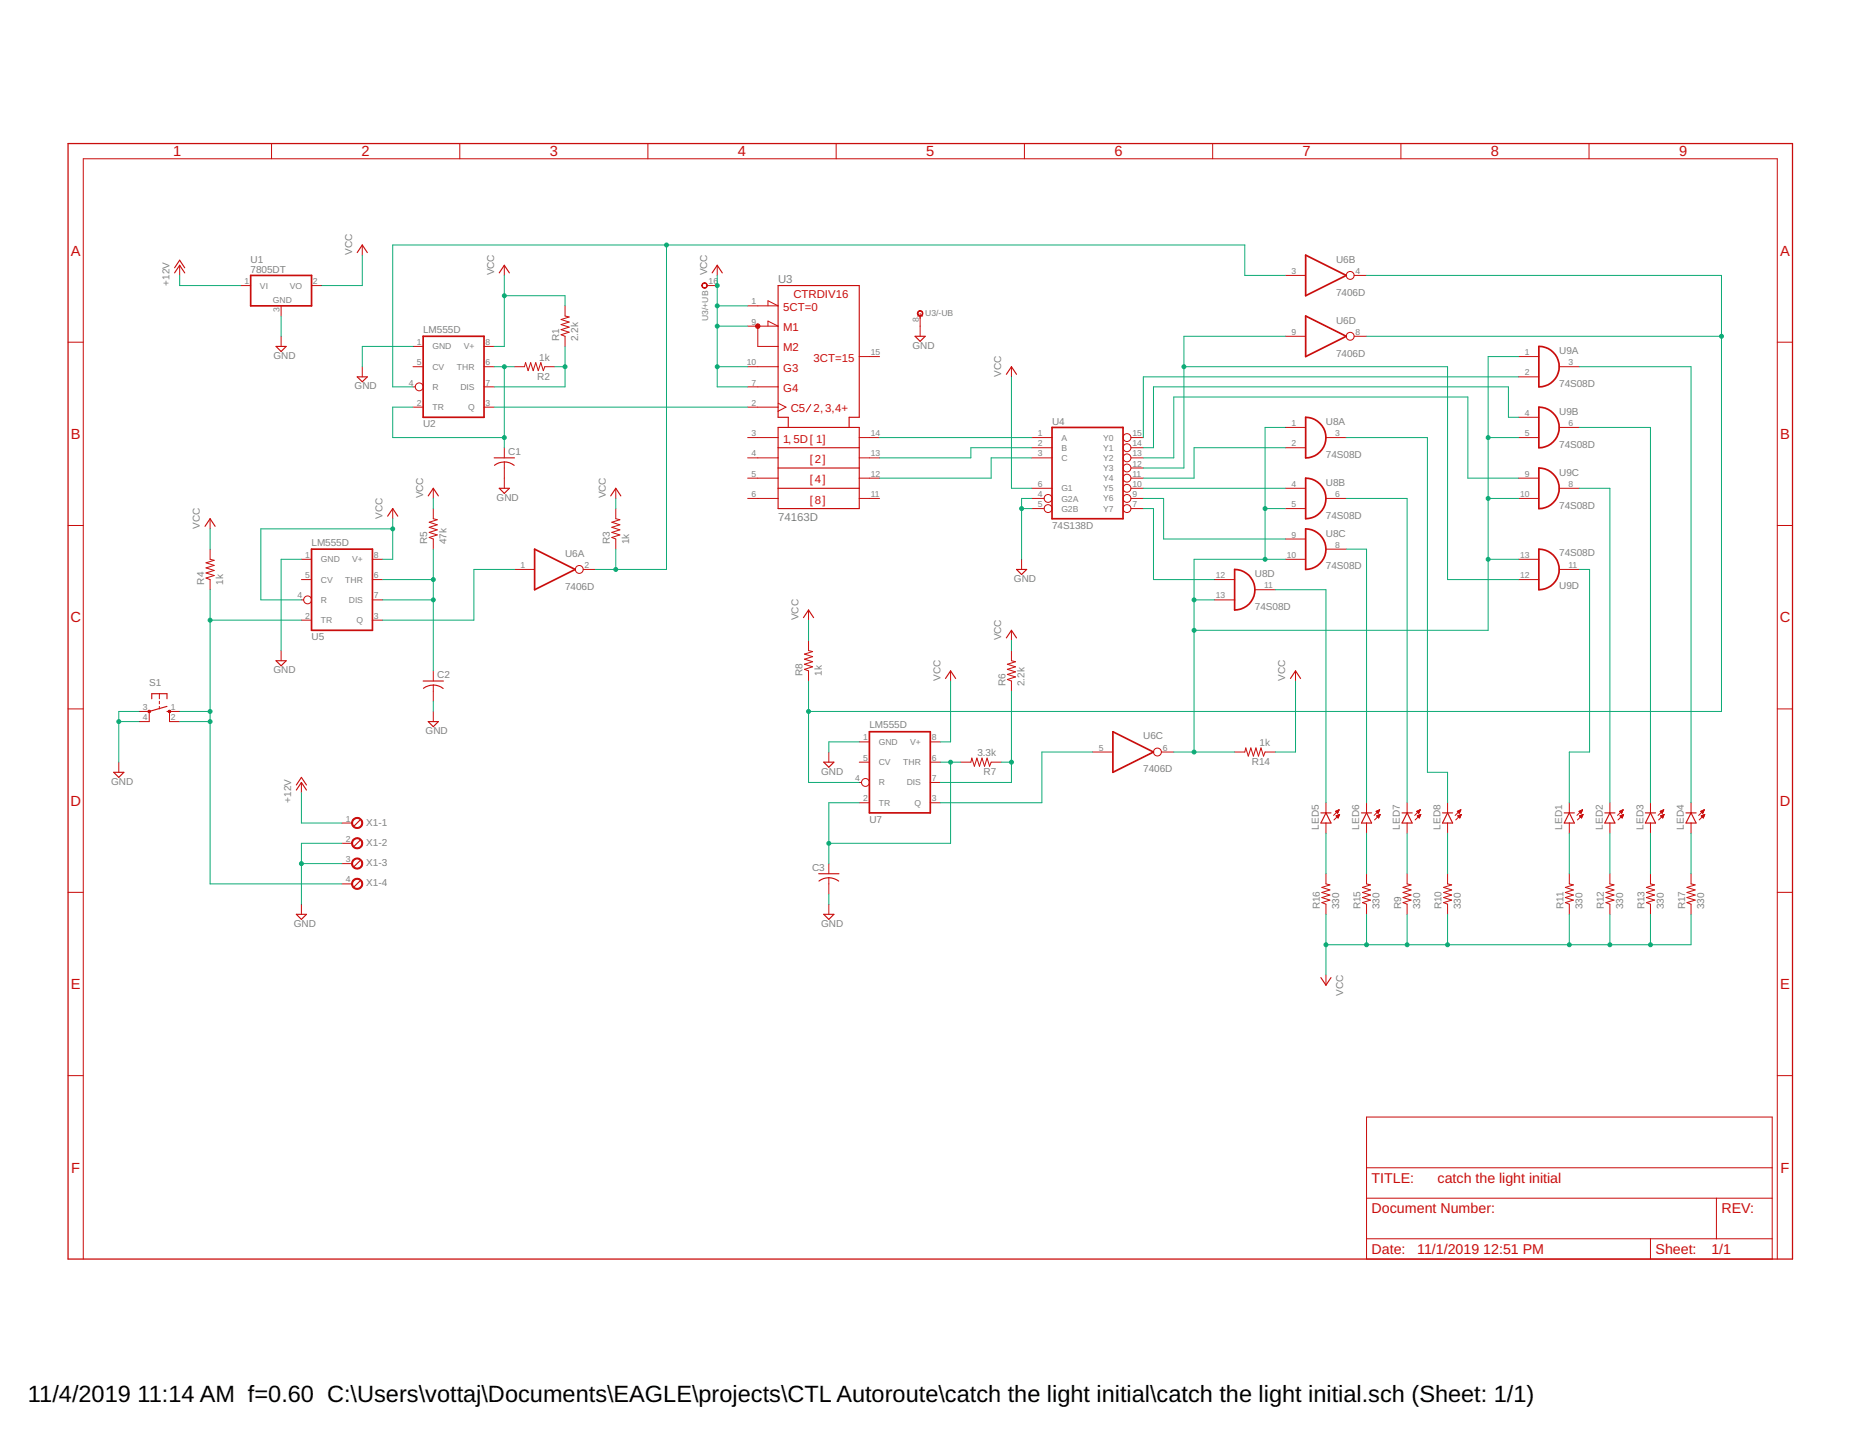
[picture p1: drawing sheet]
<svg xmlns="http://www.w3.org/2000/svg" width="279mm" height="216mm" viewBox="0 0 279 216" stroke-linecap="round" stroke-linejoin="round" font-family="sans-serif">
<path d="M10.2 21.6h259.1v167.6h-259.1z" fill="none" stroke="#c90d0c" stroke-width=".19"/>
<g fill="none" stroke="#c90d0c" stroke-width=".15">
<path d="M27 39.9v1.5M40.8 21.6v2.3M54.4 36.8v1.5M69.1 21.6v2.3M75.8 39.9v1.5M97.3 21.6v2.3M107.7 39.9v1.5M125.6 21.6v2.3M153.9 21.6v2.3M182.2 21.6v2.3M210.4 21.6v2.3M238.7 21.6v2.3"/>
<path d="M10.2 51.4h2.3M36.1 42.9h1.6M42.2 46v1.5M42.2 50.5v1.5M46.8 42.9h1.5M54.4 55.1v1.5M62 55.1h1.6M62 52h1.6M62 58.1h.4M72.7 55.1h1.5M72.7 52h1.5M72.7 58.1h1.5"/>
<path d="M77.3 55.1h1.5l.2-.6 .3 1.2 .4-1.2 .4 1.2 .4-1.2 .4 1.2 .3-1.2 .4 1.2 .2-.6h1.6M84.9 46v1.5l.6 .1-1.2 .4 1.2 .4-1.2 .4 1.2 .3-1.2 .4 1.2 .4-1.2 .4 .6 .2v1.5M106.2 42.9h1.5M112.3 55.1h4.6M112.3 46h4.6l-1.5-.8v.8M112.3 49h4.6l-1.5-.8v.8M112.3 58.1h4.6M113.8 49v3h3.1M129.1 53.6h3M137.8 47.5h.8M138.2 47.1v3.4M151.9 55.1v1.5"/>
<path d="M193.1 41.4h3M193.1 50.5h3M203.4 41.4h1.9M203.4 50.5h1.9M228.1 53.6h3.1M228.1 56.6h3.1M234.2 55.1h3.1M267 51.4h2.3M10.2 79h2.3M31.6 77.9v1.6M59 76.4v1.5M62 61.2h1.6"/>
<path d="M65.1 73.4v1.5M65.1 76.4v1.5l.6 .2-1.2 .4 1.2 .3-1.2 .4 1.2 .4-1.2 .4 1.2 .4-1.2 .4 .6 .2v1.5M72.7 61.2h1.5M75.8 67.3v1.5M75.8 69.4v4M92.5 76.4v1.5l.6 .2-1.2 .4 1.2 .3-1.2 .4 1.2 .4-1.2 .4 1.2 .4-1.2 .4 .6 .2v1.5M92.5 73.4v1.5M112.3 65.7h4.6M112.3 68.8h4.6M112.3 74.9h4.6M112.3 71.8h4.6M112.3 61.2h4.6"/>
<path d="M116.9 60.6l1.2 .6-1.2 .6M121.8 60.8l-.7 1.1M129.1 65.7h3M129.1 68.8h3M129.1 74.9h3M129.1 71.8h3M155 65.7h3M155 67.3h3M155 68.8h3M155 74.9h1.8M155 76.4h1.8M155 73.4h3"/>
<path d="M169.9 65.7h1.8M169.9 67.3h1.8M169.9 68.8h1.8M169.9 74.9h1.8M169.9 76.4h1.8M169.9 73.4h1.8M169.9 71.8h1.8M169.9 70.3h1.8M193.1 67.3h3M193.1 76.4h3M193.1 73.4h3M193.1 64.2h3"/>
<path d="M199.2 65.7h3M199.2 74.9h3M228.1 65.7h3.1M228.1 74.9h3.1M228.1 71.8h3.1M228.1 62.7h3.1M234.2 73.4h3.1M234.2 64.2h3.1M267 79h2.3M31.6 82.5v1.5l.6 .2-1.3 .4 1.3 .3-1.3 .4 1.3 .4-1.3 .4 1.3 .4-1.3 .3 .7 .3v1.5M42.2 97.7v1.6M45.3 84h1.5"/>
<path d="M45.3 87.1h1.5M45.3 90.1h.3M45.3 93.2h1.5M55.9 84h1.6M55.9 87.1h1.6M55.9 90.1h1.6M55.9 93.2h1.6M77.3 85.6h3M87.6 85.6h1.9M121.5 96.2v1.5l.6 .2-1.3 .4 1.3 .4-1.3 .3 1.3 .4-1.3 .4 1.3 .4-1.3 .4 .7 .2v1.5M121.5 91.7v1.5M151.9 97.7v1.6l.6 .1-1.2 .4 1.2 .4-1.2 .4 1.2 .3-1.2 .4 1.2 .4-1.2 .4 .6 .2v1.5"/>
<path d="M151.9 94.7v1.5M153.5 84v1.6M182.4 87.1h3.1M182.4 90.1h3.1M188.5 88.6h3.1M193.1 81h3M193.1 84h3M199.2 82.5h3M228.1 84h3.1M228.1 87.1h3.1M234.2 85.6h3.1M10.2 106.5h2.3"/>
<path d="M17.8 114.5v1.5M20.9 106.9h1.5v1.5h-1.5M23.9 104.2v.8M23.9 105.4v.3M23.9 106.1v.4M27 106.9h-1.5v1.5h1.5M45.3 117.6v1.5M65.1 100.8v1.5M65.1 102.9v2.5M65.1 106.9v1.5M124.5 113v1.5M129.1 114.5h1.5"/>
<path d="M129.1 117.6h.3M129.1 111.5h1.5M139.7 114.5h1.6M139.7 117.6h1.6M139.7 111.5h1.6M142.8 100.8v1.5M144.3 114.5h1.5l.2-.6 .4 1.2 .3-1.2 .4 1.2 .4-1.2 .4 1.2 .4-1.2 .4 1.2 .2-.6h1.5M164.1 113h3.1M174.5 113h1.8M185.5 113h1.5l.1-.6 .4 1.2 .4-1.2 .4 1.2 .4-1.2 .3 1.2 .4-1.2 .4 1.2 .2-.6h1.6M194.6 100.8v1.5M267 106.5h2.3"/>
<path d="M10.2 134.1h2.3M45.3 135.8v1.6M51.4 123.7h1.5M51.4 126.7h1.5M51.4 129.8h1.5M51.4 132.8h1.5M124.5 129.8v1.5M124.5 131.9v2.4M124.5 135.8v1.6M129.1 120.6h1.5M139.7 120.6h1.6M199.2 131.3v1.5l.6 .1-1.2 .4 1.2 .4-1.2 .4 1.2 .4-1.2 .4 1.2 .3-1.2 .4 .6 .2v1.6"/>
<path d="M199.2 120.6v1.5M199.2 123.7v1.5M200.6 121.9l.5-.2-.2 .5zM200.6 121.9h.4M200.7 122h.3M200.7 121.9h.4M200.7 122.6h.4M200.8 122h.2M200.8 122.7h.3M200.8 122.1h.2M200.9 122.5h.3M200.9 121.8h.2"/>
<path d="M200.9 122.7h.2M200.9 122.2h.1M200.9 122.8h.1M201 122.9h.1M201 122.4h.2M201 121.7h.1M201.1 122.4h.1M201.1 121.7h.1M201.1 121.7l-.8 .8M201.2 122.4l-.8 .8M201.2 122.4l-.2 .5M201.2 122.4l-.5 .2 .3 .3"/>
<path d="M205.3 120.6v1.5M205.3 123.7v1.5M205.3 131.3v1.5l.6 .1-1.2 .4 1.2 .4-1.2 .4 1.2 .4-1.2 .4 1.2 .3-1.2 .4 .6 .2v1.6M206.7 121.9l.5-.2-.2 .5zM206.7 121.9h.4M206.8 122h.3M206.8 121.9h.4M206.8 122.6l.3 .3M206.8 122.6h.4M206.9 122h.2M206.9 122.7h.3M206.9 122.1h.2"/>
<path d="M206.9 122.5h.4M206.9 121.8h.3M207 122.7h.2M207 122.2h.1M207 122.8h.1M207.1 122.9h.1M207.1 122.4h.2M207.1 121.7h.1M207.2 122.4h.1M207.2 121.7h.1M207.2 121.7l-.8 .8M207.3 122.4l-.8 .8"/>
<path d="M207.3 122.4l-.2 .5M207.3 122.4l-.5 .2M211.4 131.3v1.5l.6 .1-1.2 .4 1.2 .4-1.2 .4 1.2 .4-1.2 .4 1.2 .3-1.2 .4 .6 .2v1.6M211.4 120.6v1.5M211.4 123.7v1.5M212.8 121.9l.5-.2-.2 .5zM212.8 121.9h.4M212.9 122h.3M212.9 121.9h.4M212.9 122.6h.4M213 122.7h.3M213 122.1h.1"/>
<path d="M213 122.5h.3M213 121.8h.3M213.1 122.7h.2M213.1 122.2h.1M213.1 122.8h.1M213.2 122.9h.1M213.2 121.7h.1M213.2 122.4h.2M213.3 122.4h.1M213.3 121.7h.1M213.3 121.7l-.8 .8M213.4 122.4l-.8 .8"/>
<path d="M213.4 122.4l-.2 .5M213.4 122.4l-.5 .2 .3 .3M217.4 131.3v1.5l.7 .1-1.2 .4 1.2 .4-1.2 .4 1.2 .4-1.2 .4 1.2 .3-1.2 .4 .5 .2v1.6M217.4 120.6v1.5M217.4 123.7v1.5M218.9 121.9l.5-.2-.2 .5zM218.9 121.9h.4M219 122h.3M219 121.9h.4M219 122.6h.4M219.1 122.7h.3M219.1 122.1h.1"/>
<path d="M219.1 122.5h.3M219.1 121.8h.3M219.2 122.2h.1M219.2 122.8h.1M219.3 122.9h.1M219.3 121.7h.1M219.3 122.4h.2M219.4 122.4h.1M219.4 121.7h.1M219.4 121.7l-.8 .8M219.5 122.4l-.8 .8M219.5 122.4l-.2 .5"/>
<path d="M219.5 122.4l-.5 .2 .3 .3M235.7 131.3v1.5l.6 .1-1.2 .4 1.2 .4-1.2 .4 1.2 .4-1.2 .4 1.2 .3-1.2 .4 .6 .2v1.6M235.7 120.6v1.5M235.7 123.7v1.5M237.2 121.9l.5-.2-.2 .5zM237.2 121.9h.4M237.3 122.6l.3 .3M237.3 122h.3M237.3 122.6h.4M237.3 121.9h.3M237.4 122.7h.3M237.4 122.1h.1"/>
<path d="M237.4 122.7h.2M237.4 122.5h.3M237.4 121.8h.3M237.4 122.2h.1M237.5 122.8h.1M237.6 122.9h.1M237.6 121.7h.1M237.6 122.4h.2M237.7 122.4h.1M237.7 121.7h.1M237.7 121.7l-.8 .8M237.8 122.4l-.8 .8"/>
<path d="M237.8 122.4l-.2 .5M237.8 122.4l-.5 .2M241.8 131.3v1.5l.6 .1-1.2 .4 1.2 .4-1.2 .4 1.2 .4-1.2 .4 1.2 .3-1.2 .4 .6 .2v1.6M241.8 120.6v1.5M241.8 123.7v1.5M243.3 121.9l.5-.2-.2 .5zM243.3 121.9h.4M243.4 122h.3M243.4 122.6h.4M243.4 121.9h.3M243.4 122h.2M243.5 122.7h.3"/>
<path d="M243.5 122.1h.1M243.5 122.7h.2M243.5 122.5h.3M243.5 121.8h.3M243.5 122.2h.1M243.6 122.8h.1M243.6 122.9h.1M243.6 121.7h.2M243.7 122.4h.1M243.8 122.4h.1M243.8 121.7h.1M243.8 121.7l-.8 .8"/>
<path d="M243.9 122.4l-.8 .8M243.9 122.4l-.2 .5M243.9 122.4l-.5 .2 .3 .3M247.9 120.6v1.5M247.9 123.7v1.5M247.9 131.3v1.5l.6 .1-1.2 .4 1.2 .4-1.2 .4 1.2 .4-1.2 .4 1.2 .3-1.2 .4 .6 .2v1.6M249.4 121.9l.5-.2-.2 .5zM249.4 121.9h.4M249.4 122h.4M249.5 122.6h.4M249.5 121.9h.3M249.5 122h.2"/>
<path d="M249.6 122.7h.3M249.6 122.1h.1M249.6 122.7h.2M249.6 122.5h.3M249.6 121.8h.3M249.6 122.2h.1M249.7 122.8h.1M249.7 122.9h.1M249.7 122.4h.2M249.7 121.7h.2M249.9 122.4h.1M249.9 121.7h.1"/>
<path d="M249.9 121.7l-.8 .8M250 122.4l-.8 .8M250 122.4l-.2 .5M250 122.4l-.6 .2 .4 .3M254 131.3v1.5l.6 .1-1.2 .4 1.2 .4-1.2 .4 1.2 .4-1.2 .4 1.2 .3-1.2 .4 .6 .2v1.6M254 120.6v1.5M254 123.7v1.5M255.5 121.9l.5-.2-.2 .5zM255.5 121.9h.4M255.5 122h.4M255.5 122.6l.4 .3M255.6 122.6h.4"/>
<path d="M255.6 121.9h.3M255.6 122h.2M255.7 122.7h.2M255.7 122.1h.1M255.7 122.5h.3M255.7 121.8h.2M255.7 122.2h.1M255.8 122.8h.1M255.8 122.9h.1M255.8 122.4h.2M255.8 121.7h.2M256 122.4h.1"/>
<path d="M256 121.7h.1M256 121.7l-.8 .8M256.1 122.4l-.9 .8M256.1 122.4l-.2 .5M256.1 122.4l-.6 .2M267 134.1h2.3M199.2 146.5v1.5M10.2 161.6h2.3M205.3 167.8h60.9v21.4h-60.9zM205.3 175.5h60.9M267 161.6h2.3M12.5 189.2v-165.3h254.5v165.3"/>
<path d="M205.3 180h60.9M205.3 186.1h60.9M247.9 186.1v3.1M257.8 180v6.1"/>
<circle cx="63" cy="58.1" r=".59"/>
<circle cx="202.8" cy="41.4" r=".59"/>
<circle cx="202.8" cy="50.5" r=".59"/>
<circle cx="157.4" cy="76.4" r=".59"/>
<circle cx="157.4" cy="74.9" r=".59"/>
<circle cx="169.3" cy="76.4" r=".59"/>
<circle cx="169.3" cy="65.7" r=".59"/>
<circle cx="169.3" cy="73.4" r=".59"/>
<circle cx="169.3" cy="67.3" r=".59"/>
<circle cx="169.3" cy="68.8" r=".59"/>
<circle cx="169.3" cy="74.9" r=".59"/>
<circle cx="169.3" cy="71.8" r=".59"/>
<circle cx="169.3" cy="70.3" r=".59"/>
<circle cx="46.2" cy="90.1" r=".59"/>
<circle cx="87" cy="85.6" r=".59"/>
<circle cx="130" cy="117.6" r=".59"/>
<circle cx="173.9" cy="113" r=".59"/>
</g>
<g fill="none" stroke="#c90d0c" stroke-width=".25">
<path d="M196.1 38.3l6.1 3.1-6.1 3zM37.7 41.4h9.1v4.6h-9.1zM63.6 50.5h9.1v12.2h-9.1zM196.1 47.5l6.1 3-6.1 3.1zM231.2 52a3 3 0 0 1 3 3.1 3 3 0 0 1-3 3zM158 64.2h10.7v13.7h-10.7zM196.1 62.7a3 3 0 0 1 3.1 3 3 3 0 0 1-3.1 3.1zM196.1 71.8a3 3 0 0 1 3.1 3.1 3 3 0 0 1-3.1 3zM196.1 79.5a3 3 0 0 1 3.1 3 3 3 0 0 1-3.1 3.1zM231.2 61.2a3 3 0 0 1 3 3 3 3 0 0 1-3 3.1zM231.2 70.3a3 3 0 0 1 3 3.1 3 3 0 0 1-3 3zM46.8 82.5h9.1v12.2h-9.1z"/>
<path d="M80.3 82.5l6.1 3.1-6.1 3zM185.5 85.6a3 3 0 0 1 3 3 3 3 0 0 1-3 3.1zM231.2 82.5a3 3 0 0 1 3 3.1 3 3 0 0 1-3 3zM130.6 109.9h9.1v12.2h-9.1zM167.2 109.9l6.1 3.1-6.1 3z"/>
</g>
<g fill="none" stroke="#c90d0c" stroke-width=".17">
<path d="M53.7 38l.7-1.2 .8 1.2M26.2 41l.8-1.1 .7 1.1M26.2 40.2l.8-1.1 .7 1.1M41.5 52h1.5l-.8 .8zM53.7 56.6h1.5l-.8 .8zM75 41l.8-1.1 .7 1.1M107 41l.7-1.1 .8 1.1M137.5 50.5h1.5l-.8 .8zM151.2 56.2l.7-1.1 .8 1.1M30.8 79.1l.8-1.2 .7 1.2M58.2 77.6l.8-1.2 .8 1.2M64.3 74.5l.8-1.1 .7 1.1"/>
<path d="M74.2 68.8h3.1M74.3 69.9a2.41 2.41 0 0 1 2.9 0M75 73.4h1.5l-.7 .7zM91.7 74.5l.8-1.1 .8 1.1M116.9 73.4h12.2M116.9 64.2h12.2v12.2h-12.2zM116.9 70.3h12.2M116.9 67.3h12.2M118.4 64.2v-1.5h-1.5v-19.8h12.2v19.8h-1.5v1.5M41.5 99.3h1.5l-.8 .7zM120.7 92.8l.8-1.1 .7 1.1M151.2 95.8l.7-1.1 .8 1.1"/>
<path d="M152.7 85.6h1.5l-.7 .7zM17.1 116h1.5l-.8 .8zM22.8 105v-.8h2.3v.8M25.1 106.9h.4M25.1 106.1l-2.7 .8M44.5 118.7l.8-1.1 .7 1.1M44.5 117.9l.8-1.1 .7 1.1M63.6 102.3h3M64.3 108.4h1.5l-.7 .8zM65.1 102.9a2.56 2.56 0 0 1 1.5 .5M65.1 102.9a2.52 2.52 0 0 0-1.5 .5M123.7 114.5h1.6l-.8 .8z"/>
<path d="M142 101.9l.8-1.1 .8 1.1M193.8 101.9l.8-1.1 .8 1.1M44.5 137.4h1.5l-.7 .7zM54.1 123.2l-.9 .9M54.1 126.2l-.9 .9M54.1 129.3l-.9 .9M54.1 132.3l-.9 .9M123 131.3h3M123 132.4a2.41 2.41 0 0 1 3 0M123.7 137.4h1.6l-.8 .7zM198.4 122.1h1.5M199.2 122.1l.7 1.6h-1.5z"/>
<path d="M204.5 122.1h1.5M205.3 122.1l.7 1.6h-1.5zM210.6 122.1h1.5M211.4 122.1l.7 1.6h-1.5zM216.7 122.1h1.5M217.4 122.1l.8 1.6h-1.5zM235 122.1h1.5M235.7 122.1l.8 1.6h-1.5zM241.1 122.1h1.5M241.8 122.1l.8 1.6h-1.5zM247.2 122.1h1.5M247.9 122.1l.8 1.6h-1.5z"/>
<path d="M253.3 122.1h1.5M254 122.1l.8 1.6h-1.5zM198.4 146.9l.8 1.1 .7-1.1"/>
</g>
<g fill="#c90d0c" stroke="#c90d0c" stroke-width=".15">
<path d="M105.6 42.6a.42 .42 0 0 1 .6 .1 .42 .42 0 0 1-.3 .6 .42 .42 0 0 1-.5-.4h.1a.34 .34 0 0 1 .4-.3 .34 .34 0 0 1 .2 .5 .34 .34 0 0 1-.6 0l-.1-.2z" fill-rule="evenodd"/>
<path d="M137.9 46.8a.42 .42 0 0 1 .7 .1 .42 .42 0 0 1-.3 .6 .42 .42 0 0 1-.5-.4h.1a.33 .33 0 0 1 .4-.4 .33 .33 0 0 1 .2 .6 .33 .33 0 0 1-.6-.1l-.1-.1z" fill-rule="evenodd"/>
<path d="M53 123.1a.84 .84 0 0 1 1.3 0 .84 .84 0 0 1-.4 1.3 .84 .84 0 0 1-1.1-.7h.2a.69 .69 0 0 1 .9-.7 .69 .69 0 0 1 .2 1.1 .69 .69 0 0 1-1.1-.2v-.2h-.2z" fill-rule="evenodd"/>
<path d="M53 126.2a.84 .84 0 0 1 1.3 0 .84 .84 0 0 1-.4 1.3 .84 .84 0 0 1-1.1-.8h.2a.69 .69 0 0 1 .9-.7 .69 .69 0 0 1 .2 1.2 .69 .69 0 0 1-1.1-.3v-.2h-.2z" fill-rule="evenodd"/>
<path d="M53 129.2a.84 .84 0 0 1 1.3 0 .84 .84 0 0 1-.4 1.3 .84 .84 0 0 1-1.1-.7h.2a.69 .69 0 0 1 .9-.7 .69 .69 0 0 1 .2 1.1 .69 .69 0 0 1-1.1-.2v-.2h-.2z" fill-rule="evenodd"/>
<path d="M53 132.3a.84 .84 0 0 1 1.3 0 .84 .84 0 0 1-.4 1.3 .84 .84 0 0 1-1.1-.8h.2a.69 .69 0 0 1 .9-.7 .69 .69 0 0 1 .2 1.2 .69 .69 0 0 1-1.1-.3v-.2h-.2z" fill-rule="evenodd"/>
<circle cx="113.8" cy="49" r=".35"/>
<circle cx="22.4" cy="106.9" r=".2"/>
<circle cx="25.5" cy="106.9" r=".2"/>
</g>
<g fill="none" stroke="#0dab76" stroke-width=".15">
<path d="M54.4 38.3v4.6h-6.1M100.1 36.8v48.8h-10.6M27 41.4v1.5h9.1M42.2 47.5v3M62 52h-7.6v3.1M74.2 55.1h3.1M75.8 41.4v10.6h-1.6M75.8 55.1v12.2M75.8 44.4h9.1v1.6M83.4 55.1h1.5M84.9 52v6.1h-10.7M107.7 46h4.6"/>
<path d="M107.7 41.4v16.7h4.6M107.7 55.1h4.6M107.7 49h4.6M151.9 56.6v16.8h3.1M177.8 55.1h39.6v32h10.7M193.1 41.4h-6.1v-4.6h-128v21.3h3M193.1 50.5h-15.3v19.8h-6.1M205.3 41.4h53.3v65.5h-137.1M205.3 50.5h53.3M228.1 56.6h-56.4v9.1M228.1 53.6h-4.6v41.1h-44.1M237.3 55.1h16.7v65.5"/>
<path d="M31.6 79.5v3M59 77.9v6.1h-1.5M59 79.5h-19.8v10.6h6.1M62 61.2h-3v4.5h16.8M65.1 74.9v1.5M74.2 61.2h38.1M92.5 74.9v1.5M132.1 65.7h22.9M153.5 76.4h1.5M155 74.9h-1.5v9.1M155 67.3h-9.2v1.5h-13.7M155 68.8h-6.1v3h-16.8"/>
<path d="M171.7 74.9h3.1v6.1h18.3M171.7 76.4h1.6v10.7h9.1M171.7 73.4h21.4M171.7 68.8h4.6v-9.2h44.2v12.2h7.6M190 76.4h3.1M193.1 67.3h-13.7v4.5h-7.7M193.1 64.2h-3.1v19.8M202.2 74.9h9.2v45.7M202.2 65.7h12.2v50.3h3v4.6M223.5 74.9h4.6M223.5 65.7h4.6M228.1 62.7h-1.5v-4.6h-53.3v9.2h-1.6"/>
<path d="M237.3 73.4h4.5v47.2M237.3 64.2h10.6v56.4M31.6 88.6v44.2h19.8M31.6 93.2h13.7M45.3 84h-3.1v13.7M57.5 90.1h7.6M57.5 87.1h7.6M65.1 82.5v18.3M77.3 85.6h-6.1v7.6h-13.7M92.5 82.5v3.1M121.5 93.2v3M151.9 96.2v1.5"/>
<path d="M179.4 90.1h3M191.6 88.6h7.6v32M193.1 84h-13.7v29M202.2 82.5h3.1v38.1M223.5 84h4.6M237.3 85.6h1.5v27.4h-3.1v7.6M17.8 108.4h3.1M20.9 106.9h-3.1v7.6M27 106.9h4.6M27 108.4h4.6M45.3 119.1v4.6h6.1M65.1 105.4v1.5"/>
<path d="M121.5 102.3v15.3h7.6M129.1 111.5h-4.6v1.5M141.3 114.5h3M142.8 102.3v9.2h-1.5M142.8 114.5v12.2h-18.3M150.4 114.5h1.5M151.9 103.8v13.8h-10.6M164.1 113h-7.6v7.6h-15.2M176.3 113h9.2M194.6 102.3v10.7h-3M45.3 129.8h6.1M51.4 126.7h-6.1v9.1"/>
<path d="M124.5 134.3v1.5M129.1 120.6h-4.6v9.2M199.2 125.2v6.1M199.2 137.4v9.1M205.3 125.2v6.1M205.3 137.4v4.5M211.4 125.2v6.1M211.4 137.4v4.5M217.4 125.2v6.1M217.4 137.4v4.5M235.7 125.2v6.1M235.7 137.4v4.5"/>
<path d="M241.8 125.2v6.1M241.8 137.4v4.5M247.9 125.2v6.1M247.9 137.4v4.5M254 137.4v4.5h-54.8M254 125.2v6.1"/>
</g>
<g fill="#0dab76" stroke="#0dab76" stroke-width=".15">
<circle cx="153.5" cy="76.4" r=".3"/>
<circle cx="17.8" cy="108.4" r=".3"/>
<circle cx="45.3" cy="129.8" r=".3"/>
<circle cx="107.7" cy="46" r=".3"/>
<circle cx="107.7" cy="55.1" r=".3"/>
<circle cx="107.7" cy="49" r=".3"/>
<circle cx="107.7" cy="42.9" r=".3"/>
<circle cx="199.2" cy="141.9" r=".3"/>
<circle cx="205.3" cy="141.9" r=".3"/>
<circle cx="211.4" cy="141.9" r=".3"/>
<circle cx="217.4" cy="141.9" r=".3"/>
<circle cx="235.7" cy="141.9" r=".3"/>
<circle cx="241.8" cy="141.9" r=".3"/>
<circle cx="247.9" cy="141.9" r=".3"/>
<circle cx="59" cy="79.5" r=".3"/>
<circle cx="75.8" cy="44.4" r=".3"/>
<circle cx="92.5" cy="85.6" r=".3"/>
<circle cx="100.1" cy="36.8" r=".3"/>
<circle cx="177.8" cy="55.1" r=".3"/>
<circle cx="121.5" cy="106.9" r=".3"/>
<circle cx="258.6" cy="50.5" r=".3"/>
<circle cx="223.5" cy="65.7" r=".3"/>
<circle cx="223.5" cy="74.9" r=".3"/>
<circle cx="190" cy="76.4" r=".3"/>
<circle cx="190" cy="84" r=".3"/>
<circle cx="179.4" cy="90.1" r=".3"/>
<circle cx="179.4" cy="113" r=".3"/>
<circle cx="223.5" cy="84" r=".3"/>
<circle cx="179.4" cy="94.7" r=".3"/>
<circle cx="142.8" cy="114.5" r=".3"/>
<circle cx="124.5" cy="126.7" r=".3"/>
<circle cx="151.9" cy="114.5" r=".3"/>
<circle cx="65.1" cy="87.1" r=".3"/>
<circle cx="65.1" cy="90.1" r=".3"/>
<circle cx="31.6" cy="93.2" r=".3"/>
<circle cx="31.6" cy="106.9" r=".3"/>
<circle cx="31.6" cy="108.4" r=".3"/>
<circle cx="75.8" cy="65.7" r=".3"/>
<circle cx="75.8" cy="55.1" r=".3"/>
<circle cx="84.9" cy="55.1" r=".3"/>
</g>
<g font-size="3.5">
<text x="4.2" y="210.7">11/4/2019</text>
<text x="20.6" y="210.7">11:14 AM f=0.60 C:\Users\vottaj\Documents\EAGLE\projects\CTL Autoroute\catch the light initial\catch the light initial.sch (Sheet: 1/1)</text>
</g>
<g font-size="2.2" fill="#c90d0c">
<text x="26" y="23.5">1</text>
<text x="54.3" y="23.5">2</text>
<text x="82.6" y="23.5">3</text>
<text x="110.9" y="23.5">4</text>
<text x="139.1" y="23.5">5</text>
<text x="167.4" y="23.5">6</text>
<text x="195.7" y="23.5">7</text>
<text x="224" y="23.5">8</text>
<text x="252.2" y="23.5">9</text>
<text x="10.6" y="38.4">A</text>
<text x="267.4" y="38.4">A</text>
<text x="10.6" y="66">B</text>
<text x="267.4" y="66">B</text>
<text x="10.6" y="93.5">C</text>
<text x="267.3" y="93.5">C</text>
<text x="10.6" y="121.1">D</text>
<text x="267.3" y="121.1">D</text>
<text x="10.6" y="148.6">E</text>
<text x="267.4" y="148.6">E</text>
<text x="10.7" y="176.2">F</text>
<text x="267.4" y="176.2">F</text>
</g>
<g font-size="2.1" fill="#c90d0c">
<text x="206" y="177.7">TITLE:</text>
<text x="215.9" y="177.7">catch the light initial</text>
<text x="206" y="182.3">Document Number:</text>
<text x="258.6" y="182.3">REV:</text>
<text x="206" y="188.4">Date:</text>
<text x="212.9" y="188.4">11/1/2019</text>
<text x="222.8" y="188.4">12:51 PM</text>
<text x="248.7" y="188.4">Sheet:</text>
<text x="257.1" y="188.4">1/1</text>
</g>
<g font-size="1.7" fill="#808080">
<text x="116.9" y="42.5">U3</text>
<text x="116.9" y="78.3">74163D</text>
</g>
<g font-size="1.7" fill="#c90d0c">
<text x="117.6" y="46.7">5CT=0</text>
<text x="119.2" y="44.8">CTRDIV16</text>
<text x="117.6" y="49.8">M1</text>
<text x="117.6" y="52.8">M2</text>
<text x="117.6" y="55.8">G3</text>
<text x="117.6" y="58.9">G4</text>
<text x="122.2" y="54.3">3CT=15</text>
<text x="118.8" y="61.9">C5</text>
<text x="122.2" y="61.9">2,3,4+</text>
<text x="117.6" y="66.5">1,5D [ 1]</text>
<text x="121.7" y="69.6">[2]</text>
<text x="121.6" y="72.6">[ 4]</text>
<text x="121.7" y="75.7">[8]</text>
</g>
<g font-size="1.5" fill="#808080">
<text x="37.7" y="41">7805DT</text>
<text x="37.7" y="39.5">U1</text>
<text x="52.9" y="38.3" transform="rotate(-90 52.9 38.3)">VCC</text>
<text x="74.2" y="41.4" transform="rotate(-90 74.2 41.4)">VCC</text>
<text x="106.2" y="41.4" transform="rotate(-90 106.2 41.4)">VCC</text>
<text x="200.7" y="39.5">U6B</text>
<text x="25.5" y="42.9" transform="rotate(-90 25.5 42.9)">+12V</text>
<text x="200.7" y="44.4">7406D</text>
<text x="41.1" y="53.9">GND</text>
<text x="63.6" y="50">LM555D</text>
<text x="84" y="51.3" transform="rotate(-90 84 51.3)">R1</text>
<text x="86.9" y="51.3" transform="rotate(-90 86.9 51.3)">2.2k</text>
<text x="137.1" y="52.4">GND</text>
<text x="200.7" y="53.6">7406D</text>
<text x="200.7" y="48.6">U6D</text>
<text x="234.2" y="53.2">U9A</text>
<text x="53.3" y="58.5">GND</text>
<text x="80.7" y="57">R2</text>
<text x="81" y="54.2">1k</text>
<text x="150.4" y="56.6" transform="rotate(-90 150.4 56.6)">VCC</text>
<text x="234.2" y="58.1">74S08D</text>
<text x="63.6" y="64.2">U2</text>
<text x="158" y="63.8">U4</text>
<text x="199.2" y="63.8">U8A</text>
<text x="234.2" y="62.3">U9B</text>
<text x="76.4" y="68.4">C1</text>
<text x="199.2" y="68.8">74S08D</text>
<text x="234.2" y="67.3">74S08D</text>
<text x="234.2" y="71.5">U9C</text>
<text x="57.5" y="77.9" transform="rotate(-90 57.5 77.9)">VCC</text>
<text x="63.6" y="74.9" transform="rotate(-90 63.6 74.9)">VCC</text>
<text x="74.6" y="75.3">GND</text>
<text x="91" y="74.9" transform="rotate(-90 91 74.9)">VCC</text>
<text x="199.2" y="77.9">74S08D</text>
<text x="199.2" y="73">U8B</text>
<text x="234.2" y="76.4">74S08D</text>
<text x="30" y="79.5" transform="rotate(-90 30 79.5)">VCC</text>
<text x="46.8" y="82">LM555D</text>
<text x="64.2" y="81.8" transform="rotate(-90 64.2 81.8)">R5</text>
<text x="67.1" y="81.8" transform="rotate(-90 67.1 81.8)">47k</text>
<text x="84.9" y="83.7">U6A</text>
<text x="91.6" y="81.8" transform="rotate(-90 91.6 81.8)">R3</text>
<text x="94.5" y="81.8" transform="rotate(-90 94.5 81.8)">1k</text>
<text x="158" y="79.5">74S138D</text>
<text x="199.2" y="80.6">U8C</text>
<text x="234.2" y="83.6">74S08D</text>
<text x="30.7" y="87.8" transform="rotate(-90 30.7 87.8)">R4</text>
<text x="33.5" y="87.8" transform="rotate(-90 33.5 87.8)">1k</text>
<text x="84.9" y="88.6">7406D</text>
<text x="152.3" y="87.5">GND</text>
<text x="188.5" y="86.7">U8D</text>
<text x="199.2" y="85.6">74S08D</text>
<text x="234.2" y="88.5">U9D</text>
<text x="119.9" y="93.2" transform="rotate(-90 119.9 93.2)">VCC</text>
<text x="188.5" y="91.7">74S08D</text>
<text x="41.1" y="101.2">GND</text>
<text x="46.8" y="96.2">U5</text>
<text x="65.7" y="101.9">C2</text>
<text x="120.6" y="101.6" transform="rotate(-90 120.6 101.6)">R8</text>
<text x="123.4" y="101.6" transform="rotate(-90 123.4 101.6)">1k</text>
<text x="150.4" y="96.2" transform="rotate(-90 150.4 96.2)">VCC</text>
<text x="22.4" y="103.1">S1</text>
<text x="141.3" y="102.3" transform="rotate(-90 141.3 102.3)">VCC</text>
<text x="151" y="103.1" transform="rotate(-90 151 103.1)">R6</text>
<text x="153.9" y="103.1" transform="rotate(-90 153.9 103.1)">2.2k</text>
<text x="193.1" y="102.3" transform="rotate(-90 193.1 102.3)">VCC</text>
<text x="63.9" y="110.3">GND</text>
<text x="130.6" y="109.4">LM555D</text>
<text x="146.8" y="113.6">3.3k</text>
<text x="171.7" y="111.1">U6C</text>
<text x="189.2" y="112.1">1k</text>
<text x="16.7" y="117.9">GND</text>
<text x="123.4" y="116.4">GND</text>
<text x="147.7" y="116.5">R7</text>
<text x="171.7" y="116">7406D</text>
<text x="188.1" y="114.9">R14</text>
<text x="43.7" y="120.6" transform="rotate(-90 43.7 120.6)">+12V</text>
<text x="55" y="124">X1-1</text>
<text x="130.6" y="123.6">U7</text>
<text x="198.1" y="124.6" transform="rotate(-90 198.1 124.6)">LED5</text>
<text x="204.2" y="124.6" transform="rotate(-90 204.2 124.6)">LED6</text>
<text x="210.3" y="124.6" transform="rotate(-90 210.3 124.6)">LED7</text>
<text x="216.4" y="124.6" transform="rotate(-90 216.4 124.6)">LED8</text>
<text x="234.7" y="124.6" transform="rotate(-90 234.7 124.6)">LED1</text>
<text x="240.8" y="124.6" transform="rotate(-90 240.8 124.6)">LED2</text>
<text x="246.9" y="124.6" transform="rotate(-90 246.9 124.6)">LED3</text>
<text x="253" y="124.6" transform="rotate(-90 253 124.6)">LED4</text>
<text x="55" y="127.1">X1-2</text>
<text x="55" y="130.1">X1-3</text>
<text x="122" y="130.9">C3</text>
<text x="55" y="133.2">X1-4</text>
<text x="198.3" y="136.6" transform="rotate(-90 198.3 136.6)">R16</text>
<text x="201.2" y="136.6" transform="rotate(-90 201.2 136.6)">330</text>
<text x="204.4" y="136.6" transform="rotate(-90 204.4 136.6)">R15</text>
<text x="207.2" y="136.6" transform="rotate(-90 207.2 136.6)">330</text>
<text x="210.5" y="136.6" transform="rotate(-90 210.5 136.6)">R9</text>
<text x="213.3" y="136.6" transform="rotate(-90 213.3 136.6)">330</text>
<text x="216.6" y="136.6" transform="rotate(-90 216.6 136.6)">R10</text>
<text x="219.4" y="136.6" transform="rotate(-90 219.4 136.6)">330</text>
<text x="234.8" y="136.6" transform="rotate(-90 234.8 136.6)">R11</text>
<text x="237.7" y="136.6" transform="rotate(-90 237.7 136.6)">330</text>
<text x="240.9" y="136.6" transform="rotate(-90 240.9 136.6)">R12</text>
<text x="243.8" y="136.6" transform="rotate(-90 243.8 136.6)">330</text>
<text x="247" y="136.6" transform="rotate(-90 247 136.6)">R13</text>
<text x="249.9" y="136.6" transform="rotate(-90 249.9 136.6)">330</text>
<text x="253.1" y="136.6" transform="rotate(-90 253.1 136.6)">R17</text>
<text x="256" y="136.6" transform="rotate(-90 256 136.6)">330</text>
<text x="44.1" y="139.3">GND</text>
<text x="123.4" y="139.3">GND</text>
<text x="201.8" y="149.7" transform="rotate(-90 201.8 149.7)">VCC</text>
</g>
<g font-size="1.3" fill="#808080">
<text x="194" y="41.2">3</text>
<text x="203.6" y="41.2">4</text>
<text x="36.7" y="42.7">1</text>
<text x="39.1" y="43.4">VI</text>
<text x="41" y="45.5">GND</text>
<text x="42" y="46.9" transform="rotate(-90 42 46.9)">3</text>
<text x="43.5" y="43.4">VO</text>
<text x="47" y="42.7">2</text>
<text x="106.4" y="42.7">16</text>
<text x="112.9" y="45.7">1</text>
<text x="139" y="47.5">U3/-UB</text>
<text x="62.6" y="51.8">1</text>
<text x="65" y="52.5">GND</text>
<text x="69.7" y="52.5">V+</text>
<text x="72.9" y="51.8">8</text>
<text x="106.4" y="48.2" transform="rotate(-90 106.4 48.2)">U3/+UB</text>
<text x="112.9" y="48.8">9</text>
<text x="130.8" y="53.3">15</text>
<text x="138" y="48.4" transform="rotate(-90 138 48.4)">8</text>
<text x="194" y="50.3">9</text>
<text x="203.6" y="50.3">8</text>
<text x="229" y="53.3">1</text>
<text x="61.4" y="57.9">4</text>
<text x="62.6" y="54.9">5</text>
<text x="65" y="58.6">R</text>
<text x="65" y="55.5">CV</text>
<text x="68.6" y="55.5">THR</text>
<text x="69.2" y="58.6">DIS</text>
<text x="72.9" y="54.9">6</text>
<text x="72.9" y="57.9">7</text>
<text x="112.2" y="54.9">10</text>
<text x="112.9" y="57.9">7</text>
<text x="229" y="56.4">2</text>
<text x="235.6" y="54.9">3</text>
<text x="62.6" y="61">2</text>
<text x="65" y="61.6">TR</text>
<text x="70.3" y="61.6">Q</text>
<text x="72.9" y="61">3</text>
<text x="112.9" y="65.5">3</text>
<text x="112.9" y="61">2</text>
<text x="130.8" y="65.5">14</text>
<text x="155.9" y="65.5">1</text>
<text x="170.1" y="65.5">15</text>
<text x="194" y="64">1</text>
<text x="200.6" y="65.5">3</text>
<text x="229" y="62.5">4</text>
<text x="229" y="65.5">5</text>
<text x="235.6" y="64">6</text>
<text x="112.9" y="71.6">5</text>
<text x="112.9" y="68.6">4</text>
<text x="130.8" y="68.6">13</text>
<text x="130.8" y="71.6">12</text>
<text x="155.9" y="67.1">2</text>
<text x="155.9" y="68.6">3</text>
<text x="159.4" y="66.2">A</text>
<text x="159.4" y="67.7">B</text>
<text x="159.4" y="69.3">C</text>
<text x="165.7" y="70.8">Y3</text>
<text x="165.7" y="69.3">Y2</text>
<text x="165.7" y="67.7">Y1</text>
<text x="165.7" y="66.2">Y0</text>
<text x="170.1" y="71.6">11</text>
<text x="170.1" y="70.1">12</text>
<text x="170.1" y="68.6">13</text>
<text x="170.1" y="67.1">14</text>
<text x="194" y="67.1">2</text>
<text x="229" y="71.6">9</text>
<text x="112.9" y="74.7">6</text>
<text x="130.8" y="74.7">11</text>
<text x="155.9" y="74.7">4</text>
<text x="155.9" y="76.2">5</text>
<text x="155.9" y="73.2">6</text>
<text x="159.4" y="75.4">G2A</text>
<text x="159.4" y="76.9">G2B</text>
<text x="159.4" y="73.8">G1</text>
<text x="165.7" y="76.9">Y7</text>
<text x="165.7" y="75.3">Y6</text>
<text x="165.7" y="73.8">Y5</text>
<text x="165.7" y="72.3">Y4</text>
<text x="170.1" y="76.2">7</text>
<text x="170.1" y="74.7">9</text>
<text x="170.1" y="73.2">10</text>
<text x="194" y="73.2">4</text>
<text x="194" y="76.2">5</text>
<text x="200.6" y="74.7">6</text>
<text x="228.3" y="74.7">10</text>
<text x="235.6" y="73.2">8</text>
<text x="45.9" y="83.8">1</text>
<text x="56.1" y="83.8">8</text>
<text x="193.3" y="83.8">10</text>
<text x="194" y="80.8">9</text>
<text x="200.6" y="82.3">8</text>
<text x="228.3" y="83.8">13</text>
<text x="44.7" y="89.9">4</text>
<text x="45.9" y="86.9">5</text>
<text x="48.2" y="87.5">CV</text>
<text x="48.2" y="84.5">GND</text>
<text x="51.9" y="87.5">THR</text>
<text x="52.9" y="84.5">V+</text>
<text x="56.1" y="86.9">6</text>
<text x="56.1" y="89.9">7</text>
<text x="78.2" y="85.3">1</text>
<text x="87.8" y="85.3">2</text>
<text x="182.6" y="86.9">12</text>
<text x="182.6" y="89.9">13</text>
<text x="189.9" y="88.4">11</text>
<text x="228.3" y="86.9">12</text>
<text x="235.6" y="85.3">11</text>
<text x="45.9" y="93">2</text>
<text x="48.2" y="93.6">TR</text>
<text x="48.2" y="90.6">R</text>
<text x="52.4" y="90.6">DIS</text>
<text x="53.5" y="93.6">Q</text>
<text x="56.1" y="93">3</text>
<text x="21.5" y="106.7">3</text>
<text x="25.7" y="106.7">1</text>
<text x="21.5" y="108.2">4</text>
<text x="25.7" y="108.2">2</text>
<text x="129.7" y="111.2">1</text>
<text x="132" y="111.9">GND</text>
<text x="136.7" y="111.9">V+</text>
<text x="140" y="111.2">8</text>
<text x="165" y="112.8">5</text>
<text x="174.7" y="112.8">6</text>
<text x="128.5" y="117.3">4</text>
<text x="129.7" y="114.3">5</text>
<text x="132" y="118">R</text>
<text x="132" y="115">CV</text>
<text x="135.7" y="115">THR</text>
<text x="136.2" y="118">DIS</text>
<text x="140" y="114.3">6</text>
<text x="140" y="117.3">7</text>
<text x="52" y="123.4">1</text>
<text x="129.7" y="120.4">2</text>
<text x="132" y="121.1">TR</text>
<text x="137.3" y="121.1">Q</text>
<text x="140" y="120.4">3</text>
<text x="52" y="126.5">2</text>
<text x="52" y="129.5">3</text>
<text x="52" y="132.6">4</text>
</g>
</svg>
